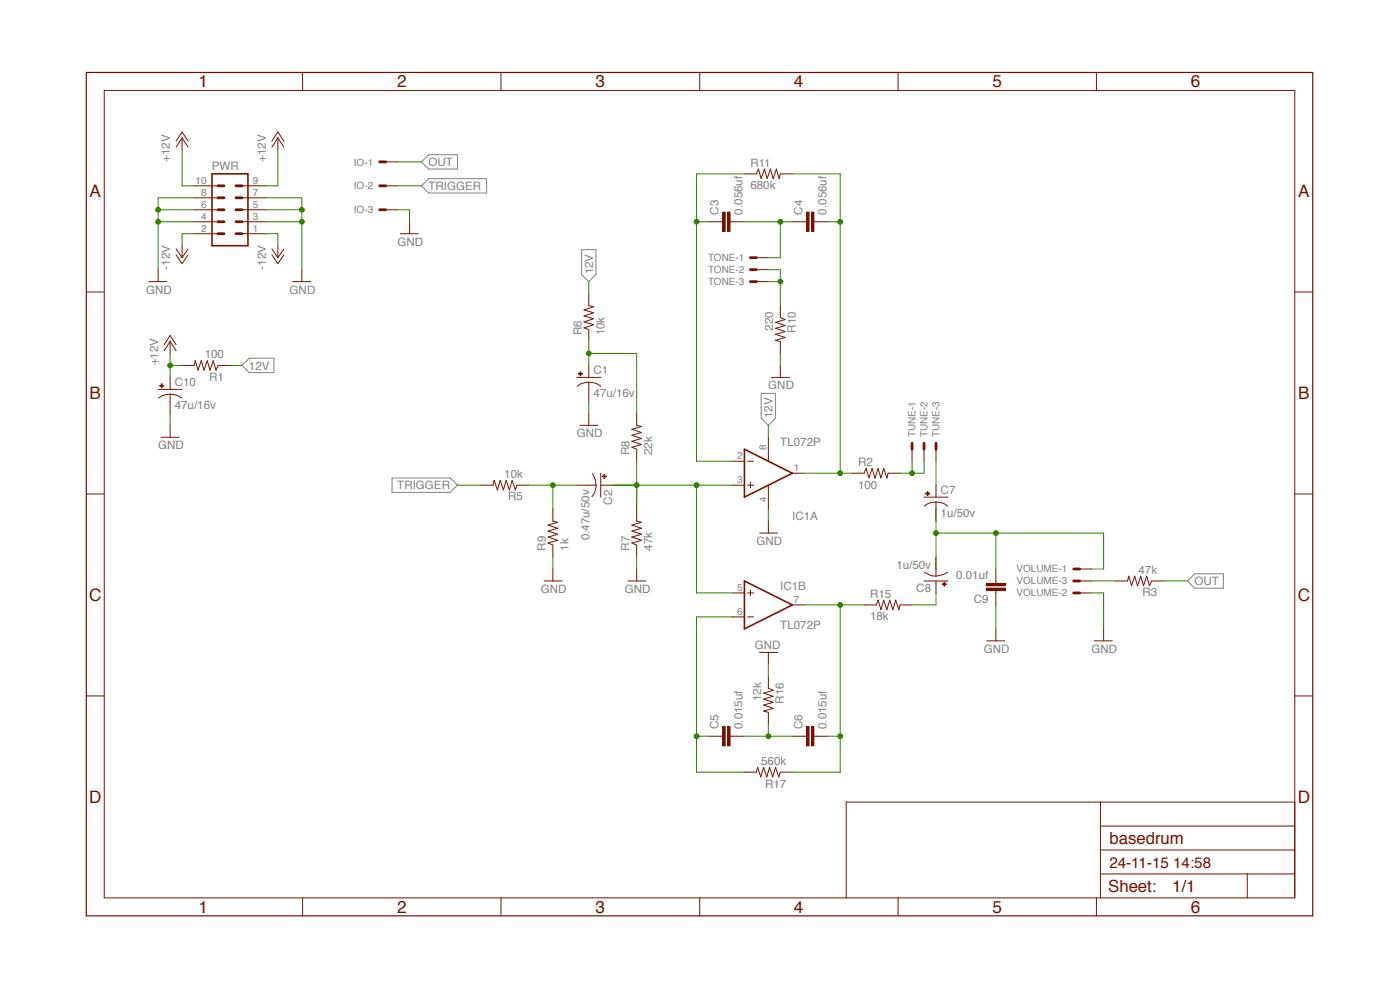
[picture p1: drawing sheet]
<svg xmlns="http://www.w3.org/2000/svg" width="297mm" height="210mm" viewBox="0 0 297 210" stroke-linecap="round" stroke-linejoin="round" font-family="sans-serif">
<path d="M89.4 39.4l1.6-1.5h12.2v3h-12.2zM89.4 34.3l1.6-1.5h6v3.1h-6zM123.4 53h3v5.2l-1.5 1.5-1.5-1.5zM51.3 77.5l1.6-1.5h5.2v3h-5.2zM161.5 83.4h3v5.3l-1.5 1.5-1.5-1.5zM83.2 101.4h12.3l1.5 1.5-1.5 1.5h-12.3zM251.9 123.2l1.5-1.5h6.1v3.1h-6.1z" fill="none" stroke="#808080" stroke-width=".21"/>
<path d="M157.9 95.3l10.2 5.1-10.2 5.1zM157.9 123.2l10.2 5.1-10.2 5.1z" fill="none" stroke="#761200" stroke-width=".34"/>
<g fill="none" stroke="#761200" stroke-width=".21">
<path d="M124.9 62.3v2.5l1 .3-2 .6 2 .6-2 .7 2 .6-2 .7 2 .6-2 .7 1 .3v2.5M122.4 80.1h5M124.9 81.1l1.8 .3 .7 .5M124.9 81.1l-1.7 .3-.8 .5M124.9 81.1v1.5M135.1 87.7v2.5l1 .3-2.1 .6 2.1 .6-2.1 .6 2.1 .7-2.1 .6 2.1 .7-2.1 .6 1.1 .4v2.5M155.4 97.8h2.5M158.6 97.8h1.3M102.1 102.9h2.5l.2-1 .7 2 .6-2 .7 2 .6-2 .7 2 .5-2 .7 2 .4-1h2.5M117.3 108v2.5l1 .3-2 .6 2 .7-2 .6 2 .6-2 .6 2 .7-2 .6 1 .4v2.6M135.1 108v2.5l1 .3-2.1 .6 2.1 .7-2.1 .6 2.1 .6-2.1 .6 2.1 .7-2.1 .6 1.1 .4v2.6M155.4 102.9h2.5"/>
<path d="M158.6 102.9h1.3M159.2 102.2v1.3M168.1 100.4h2.5M155.4 125.8h2.5M155.4 130.9h2.5M158.6 125.8h1.3M158.6 130.9h1.3M159.2 125.1v1.3M168.1 128.3h2.5"/>
</g>
<path d="M122.7 79.2h.8v.2h-.8z" fill="#761200"/>
<path d="M122.7 79.2h.8v.2h-.8z" fill="none" stroke="#761200" stroke-width=".21"/>
<path d="M123 78.9h.2v.8h-.2z" fill="#761200"/>
<path d="M123 78.9h.2v.8h-.2zM124.9 77.5v2.6M124.9 82.6v2.5M125.7 100.5l.6 1.5 .1 .9h-1.5M126.5 102.9l-.4 1.7-.5 .8M127.4 100.4v5.1" fill="none" stroke="#761200" stroke-width=".21"/>
<path d="M128.1 100.6h.2v.9h-.2z" fill="#761200"/>
<path d="M128.1 100.6h.2v.9h-.2z" fill="none" stroke="#761200" stroke-width=".21"/>
<path d="M127.8 100.9h.8v.2h-.8z" fill="#761200"/>
<path d="M152.8 47h.6M154.9 47h.5M123 90.2h3.9M124.9 87.7v2.5M122.4 102.9h2.5M127.4 102.9h2.6M127.8 101h.8v.1h-.8zM115.4 123.2h3.8M117.3 120.7v2.5M133.2 123.2h3.8M135.1 120.7v2.5" fill="none" stroke="#761200" stroke-width=".21"/>
<path d="M154.3 45h.6v4h-.6z" fill="#761200"/>
<path d="M154.4 45h.5v4.1h-.5z" fill="none" stroke="#761200" stroke-width=".21"/>
<path d="M153.3 45h.5v4h-.5z" fill="#761200"/>
<path d="M150.3 47h2.5M153.4 45h.5v4.1h-.5zM155.4 47h2.5M170.6 47h.5M172.7 47h.5" fill="none" stroke="#761200" stroke-width=".21"/>
<path d="M172.1 45h.5v4h-.5z" fill="#761200"/>
<path d="M172.1 45h.6v4.1h-.6z" fill="none" stroke="#761200" stroke-width=".21"/>
<path d="M171.1 45h.5v4h-.5z" fill="#761200"/>
<path d="M157.9 36.9h2.6l.4-1 .6 2 .7-2 .6 2 .6-2 .6 2 .7-2 .6 2 .2-1h2.6M168.1 47h2.5M171.1 45h.5v4.1h-.5zM173.2 47h2.5M165.5 64.8v2.6l1.1 .4-2.1 .6 2.1 .7-2.1 .5 2.1 .7-2.1 .6 2.1 .7-2.1 .6 1 .2v2.6M152.8 156.2h.6M154.9 156.2h.5" fill="none" stroke="#761200" stroke-width=".21"/>
<path d="M154.3 154.1h.6v4.1h-.6z" fill="#761200"/>
<path d="M154.4 154.1h.5v4.1h-.5z" fill="none" stroke="#761200" stroke-width=".21"/>
<path d="M153.3 154.1h.5v4.1h-.5z" fill="#761200"/>
<path d="M150.3 156.2h2.5M153.4 154.1h.5v4.1h-.5zM155.4 156.2h2.5M170.6 156.2h.5M172.7 156.2h.5" fill="none" stroke="#761200" stroke-width=".21"/>
<path d="M172.1 154.1h.5v4.1h-.5z" fill="#761200"/>
<path d="M172.1 154.1h.6v4.1h-.6z" fill="none" stroke="#761200" stroke-width=".21"/>
<path d="M171.1 154.1h.5v4.1h-.5z" fill="#761200"/>
<path d="M196 105.5h5.1M198.6 106.5l1.7 .3 .7 .5M198.6 106.5l-1.7 .3-.8 .5M198.6 106.5v1.5M161.1 138.4h3.9M163 138.4v2.5M183.3 128.3h2.6l.4-1 .6 2 .6-2 .7 2 .5-2 .7 2 .6-2 .7 2 .2-1h2.6M163 143.5v2.5l1 .4-2 .6 2 .7-2 .6 2 .7-2 .6 2 .6-2 .6 1 .3v2.5M168.1 156.2h2.5M171.1 154.1h.5v4.1h-.5zM173.2 156.2h2.5M157.9 163.8h2.6l.2-1 .7 2 .6-2 .7 2 .6-2 .6 2 .6-2 .7 2 .3-1h2.6" fill="none" stroke="#761200" stroke-width=".21"/>
<path d="M196.3 104.6h.9v.2h-.9z" fill="#761200"/>
<path d="M196.4 104.6h.8v.2h-.8z" fill="none" stroke="#761200" stroke-width=".21"/>
<path d="M196.7 104.3h.1v.8h-.1z" fill="#761200"/>
<path d="M196.7 104.3h.2v.8h-.2zM198.6 102.9v2.6M198.6 108v2.5M196 123.2h5.1M196.1 121.4l1.5 .7 1 .1M198.6 120.7v1.5M201 121.4l-.7 .4-1.7 .4" fill="none" stroke="#761200" stroke-width=".21"/>
<path d="M199.9 123.8h.8v.2h-.8z" fill="#761200"/>
<path d="M199.9 123.8h.9v.2h-.9z" fill="none" stroke="#761200" stroke-width=".21"/>
<path d="M200.2 123.5h.2v.8h-.2z" fill="#761200"/>
<path d="M198.6 118.2v2.5M198.6 123.2v2.6M200.3 123.5h.1v.8h-.1zM211.3 123.2v.5M211.3 125.3v.5" fill="none" stroke="#761200" stroke-width=".21"/>
<path d="M209.2 123.7h4.1v.5h-4.1z" fill="#761200"/>
<path d="M209.2 123.7h4.1v.6h-4.1z" fill="none" stroke="#761200" stroke-width=".21"/>
<path d="M209.2 124.7h4.1v.5h-4.1z" fill="#761200"/>
<g fill="none" stroke="#761200" stroke-width=".21">
<path d="M22.1 19.2h252.6v171.3h-252.6zM64.2 15.4v3.8M106.3 15.4v3.8M148.4 15.4v3.8M190.5 15.4v3.8M232.6 15.4v3.8M37.4 29.9l1.2-1.9 1.3 1.9M38.6 29.3l1.3 1.9M38.6 29.3l-1.2 1.9M38.6 29.3v2.5M41.2 39.4h5M51.3 39.4h5.1"/>
<path d="M57.7 29.9l1.2-1.9 1.3 1.9M58.9 29.3l1.3 1.9M58.9 29.3l-1.2 1.9M58.9 29.3v2.5M81.8 39.4h2.5M81.8 34.3h2.5M31.6 59.7h3.8M33.5 57.2v2.5M37.4 52.8l1.2 1.9M37.4 54.1l1.2 1.8 1.3-1.8M38.6 52.1v2.6M39.9 52.8l-1.3 1.9"/>
<path d="M41.2 49.6h5M41.2 47h5M41.2 44.5h5M41.2 42h5M51.3 49.6h5.1M51.3 47h5.1M51.3 44.5h5.1M51.3 42h5.1M57.7 52.8l1.2 1.9M57.7 54.1l1.2 1.8 1.3-1.8M58.9 52.1v2.6M60.2 52.8l-1.3 1.9"/>
<path d="M62.1 59.7h3.8M64 57.2v2.5M81.8 44.5h2.5M84.9 49.6h3.9M86.9 47v2.6M160.5 59.7h2.5M160.5 54.7h2.5M160.5 57.2h2.5M18.3 61.9h3.8M34.8 73.1l1.3-1.9 1.3 1.9M36.1 72.4l1.3 2M36.1 72.4l-1.3 2"/>
<path d="M36.1 72.4v2.6M38.6 77.5h2.6l.2-1 .6 2 .7-2 .6 2 .7-2 .6 2 .6-2 .6 2 .4-1h2.6M165.5 77.5v2.6M274.7 61.9h3.8M33.5 82.6h5.1M34.1 92.8h3.9M36.1 83.6l1.7 .4 .7 .5M36.1 83.6l-1.7 .4-.8 .5M36.1 83.6v1.5M36.1 90.2v2.6M163 92.8v5M163.7 80.1h3.8"/>
<path d="M193.5 95.3v2.5M196 95.3v2.5M198.6 95.3v2.5M18.3 104.8h3.8M161.1 113.1h3.9M163 102.9v5.1M163 110.5v2.6M274.7 104.8h3.8M209.2 124.8h4.1v.5h-4.1zM209.3 135.9h3.8M211.3 120.7v2.5M211.3 125.8v2.5"/>
<path d="M211.3 133.4v2.5M229 120.7h2.6M229 125.8h2.6M229 123.2h2.6M232.2 135.9h3.8M234.1 133.4v2.5M18.3 147.6h3.8M274.7 147.6h3.8M233.4 170.1v20.4M233.4 175.2h41.3M274.7 170.1h-95.2v20.4M64.2 190.5v3.8"/>
<path d="M106.3 190.5v3.8M148.4 190.5v3.8M190.5 190.5v3.8M232.6 190.5v3.8M233.4 185.4h41.3M233.4 180.3h41.3M264.6 185.4v5.1"/>
</g>
<path d="M18.3 15.4h260.2v178.9h-260.2z" fill="none" stroke="#761200" stroke-width=".25"/>
<path d="M45 36.9h7.6v15.2h-7.6z" fill="none" stroke="#761200" stroke-width=".34"/>
<g fill="none" stroke="#761200" stroke-width=".59">
<path d="M46.2 39.4h1.3M50.1 39.4h1.2M80.5 39.4h1.3M80.5 34.3h1.3M46.2 42h1.3M46.2 44.5h1.3M46.2 47h1.3M46.2 49.6h1.3M50.1 42h1.2M50.1 44.5h1.2M50.1 47h1.2M50.1 49.6h1.2"/>
<path d="M80.5 44.5h1.3M159.2 54.7h1.3M159.2 57.2h1.3M159.2 59.7h1.3M193.5 94v1.3M196 94v1.3M198.6 94v1.3M227.8 120.7h1.2M227.8 125.8h1.2M227.8 123.2h1.2"/>
</g>
<path d="M33.9 81.7h.8v.2h-.8z" fill="#761200"/>
<path d="M33.9 81.8h.8v.1h-.8z" fill="none" stroke="#761200" stroke-width=".21"/>
<path d="M34.2 81.4h.2v.8h-.2z" fill="#761200"/>
<path d="M34.2 81.4h.2v.9h-.2zM36.1 80.1v2.5M36.1 85.1v2.6M180.8 100.4h2.5l.4-1 .6 2 .7-2 .6 2 .7-2 .6 2 .6-2 .7 2 .2-1h2.5M236.7 123.2h2.5l.3-1 .6 2.1 .6-2.1 .6 2.1 .7-2.1 .6 2.1 .7-2.1 .6 2.1 .4-1.1h2.5" fill="none" stroke="#761200" stroke-width=".21"/>
<path d="M33.5 44.5h7.7M33.5 47h7.7M41.2 42h-7.7v15.2M124.9 85.1v2.6M117.3 118.2v2.5M135.1 118.2v2.5M163 108v2.5M211.3 128.3v5.1M231.6 125.8h2.5v7.6M163 140.9v2.6" fill="none" stroke="#308000" stroke-width=".21"/>
<circle cx="33.5" cy="47" r=".51" fill="#308000"/>
<circle cx="33.5" cy="47" r=".51" fill="none" stroke="#308000" stroke-width=".21"/>
<circle cx="33.5" cy="44.5" r=".51" fill="#308000"/>
<g fill="none" stroke="#308000" stroke-width=".21">
<path d="M56.4 42h7.6v15.2M56.4 44.5h7.6M56.4 47h7.6"/>
<circle cx="33.5" cy="44.5" r=".51"/>
</g>
<circle cx="64" cy="47" r=".51" fill="#308000"/>
<circle cx="64" cy="47" r=".51" fill="none" stroke="#308000" stroke-width=".21"/>
<circle cx="64" cy="44.5" r=".51" fill="#308000"/>
<g fill="none" stroke="#308000" stroke-width=".21">
<path d="M84.3 39.4h5.1M84.3 44.5h2.6v2.5M165.5 75v2.5M36.1 87.7v2.5M97 102.9h5.1M112.2 102.9h10.2M117.3 102.9v5.1"/>
<circle cx="64" cy="44.5" r=".51"/>
</g>
<circle cx="117.3" cy="102.9" r=".51" fill="#308000"/>
<g fill="none" stroke="#308000" stroke-width=".21">
<path d="M135.1 97.8v10.2M130 102.9h25.4M147.8 102.9v22.9h7.6"/>
<circle cx="117.3" cy="102.9" r=".51"/>
</g>
<circle cx="135" cy="102.9" r=".51" fill="#308000"/>
<circle cx="135.1" cy="102.9" r=".51" fill="none" stroke="#308000" stroke-width=".21"/>
<circle cx="147.7" cy="102.9" r=".51" fill="#308000"/>
<g fill="none" stroke="#308000" stroke-width=".21">
<path d="M124.9 72.4v5.1M124.9 75h10.2v12.7"/>
<circle cx="147.8" cy="102.9" r=".51"/>
</g>
<circle cx="124.9" cy="75" r=".51" fill="#308000"/>
<g fill="none" stroke="#308000" stroke-width=".21">
<path d="M157.9 36.9h-10.1v60.9h7.6M147.8 47h2.5"/>
<circle cx="124.9" cy="75" r=".51"/>
</g>
<circle cx="147.7" cy="47" r=".51" fill="#308000"/>
<g fill="none" stroke="#308000" stroke-width=".21">
<path d="M157.9 47h10.2"/>
<circle cx="147.8" cy="47" r=".51"/>
</g>
<circle cx="165.5" cy="47" r=".51" fill="#308000"/>
<g fill="none" stroke="#308000" stroke-width=".21">
<path d="M168.1 36.9h10.1v63.5h-7.6M165.5 47v7.7h-2.5M175.7 47h2.5"/>
<circle cx="165.5" cy="47" r=".51"/>
</g>
<circle cx="178.2" cy="47" r=".51" fill="#308000"/>
<g fill="none" stroke="#308000" stroke-width=".21">
<path d="M178.2 100.4h2.6"/>
<circle cx="178.2" cy="47" r=".51"/>
</g>
<circle cx="178.2" cy="100.4" r=".51" fill="#308000"/>
<g fill="none" stroke="#308000" stroke-width=".21">
<path d="M157.9 156.2h10.2M163 153.6v2.6"/>
<circle cx="178.2" cy="100.4" r=".51"/>
</g>
<circle cx="163" cy="156.2" r=".51" fill="#308000"/>
<g fill="none" stroke="#308000" stroke-width=".21">
<path d="M170.6 128.3h7.6v35.5h-10.1M175.7 156.2h2.5"/>
<circle cx="163" cy="156.2" r=".51"/>
</g>
<circle cx="178.2" cy="156.2" r=".51" fill="#308000"/>
<circle cx="178.2" cy="156.2" r=".51" fill="none" stroke="#308000" stroke-width=".21"/>
<circle cx="178.2" cy="128.3" r=".51" fill="#308000"/>
<g fill="none" stroke="#308000" stroke-width=".21">
<path d="M155.4 130.9h-7.6v32.9h10.1M178.2 128.3h5.1M147.8 156.2h2.5"/>
<circle cx="178.2" cy="128.3" r=".51"/>
</g>
<circle cx="147.7" cy="156.2" r=".51" fill="#308000"/>
<g fill="none" stroke="#308000" stroke-width=".21">
<path d="M198.6 97.8v5.1M198.6 108v12.7M198.6 113.1h35.5v7.6M211.3 113.1v7.6M198.6 125.8v2.5h-5.1"/>
<circle cx="147.8" cy="156.2" r=".51"/>
</g>
<circle cx="211.2" cy="113.1" r=".51" fill="#308000"/>
<circle cx="211.3" cy="113.1" r=".51" fill="none" stroke="#308000" stroke-width=".21"/>
<circle cx="198.5" cy="113.1" r=".51" fill="#308000"/>
<g fill="none" stroke="#308000" stroke-width=".21">
<path d="M38.6 31.8v7.6h2.6M58.9 31.8v7.6h-2.5M36.1 75v5.1M36.1 77.5h2.5M231.6 120.7h2.5"/>
<circle cx="198.6" cy="113.1" r=".51"/>
</g>
<circle cx="36.1" cy="77.5" r=".51" fill="#308000"/>
<g fill="none" stroke="#308000" stroke-width=".21">
<path d="M41.2 49.6h-2.6v2.5M56.4 49.6h2.5v2.5M163 57.2h2.5v7.6M163 59.7h2.5"/>
<circle cx="36.1" cy="77.5" r=".51"/>
</g>
<circle cx="165.5" cy="59.7" r=".51" fill="#308000"/>
<g fill="none" stroke="#308000" stroke-width=".21">
<path d="M124.9 59.7v2.6M48.8 77.5h2.5M163 90.2v2.6M193.5 97.8v2.6M196 97.8v2.6h-5.1"/>
<circle cx="165.5" cy="59.7" r=".51"/>
</g>
<circle cx="193.5" cy="100.4" r=".51" fill="#308000"/>
<g fill="none" stroke="#308000" stroke-width=".21">
<path d="M84.3 34.3h5.1M231.6 123.2h5.1M246.8 123.2h5.1"/>
<circle cx="193.5" cy="100.4" r=".51"/>
</g>
<g font-size="3.6" fill="#761200">
<text x="42.1" y="18.5">1</text>
<text x="84.2" y="18.5">2</text>
<text x="126.3" y="18.5">3</text>
<text x="168.4" y="18.5">4</text>
<text x="210.5" y="18.5">5</text>
<text x="252.6" y="18.5">6</text>
<text x="19" y="41.8">A</text>
<text x="275.4" y="41.8">A</text>
<text x="19" y="84.6">B</text>
<text x="275.4" y="84.6">B</text>
<text x="18.9" y="127.5">C</text>
<text x="275.3" y="127.5">C</text>
<text x="18.9" y="170.3">D</text>
<text x="275.3" y="170.3">D</text>
<text x="235.3" y="179">basedrum</text>
<text x="235.1" y="189.3">Sheet:</text>
<text x="248.7" y="189.2">1/1</text>
<text x="42.1" y="193.6">1</text>
<text x="84.2" y="193.6">2</text>
<text x="126.3" y="193.6">3</text>
<text x="168.4" y="193.6">4</text>
<text x="210.5" y="193.6">5</text>
<text x="252.6" y="193.6">6</text>
</g>
<text font-size="3.2" fill="#761200" x="235.3" y="184.1">24-11-15 14:58</text>
<g font-size="2.5" fill="#808080">
<text x="36.1" y="34.3" transform="rotate(-90 36.1 34.3)">+12V</text>
<text x="56.4" y="34.3" transform="rotate(-90 56.4 34.3)">+12V</text>
<text x="90.9" y="35.2">OUT</text>
<text x="159.2" y="35.4">R11</text>
<text x="44.9" y="36.1">PWR</text>
<text x="90.9" y="40.3">TRIGGER</text>
<text x="159.2" y="40.2">680k</text>
<text x="152.5" y="45.5" transform="rotate(-90 152.5 45.5)">C3</text>
<text x="157.5" y="45.5" transform="rotate(-90 157.5 45.5)">0.056uf</text>
<text x="170.2" y="45.5" transform="rotate(-90 170.2 45.5)">C4</text>
<text x="175.3" y="45.5" transform="rotate(-90 175.3 45.5)">0.056uf</text>
<text x="84.3" y="52.1">GND</text>
<text x="36.1" y="57.2" transform="rotate(-90 36.1 57.2)">-12V</text>
<text x="56.4" y="57.2" transform="rotate(-90 56.4 57.2)">-12V</text>
<text x="125.8" y="58.2" transform="rotate(-90 125.8 58.2)">12V</text>
<text x="31" y="62.3">GND</text>
<text x="61.4" y="62.3">GND</text>
<text x="123.4" y="71.2" transform="rotate(-90 123.4 71.2)">R6</text>
<text x="128.2" y="71.2" transform="rotate(-90 128.2 71.2)">10k</text>
<text x="164" y="70.1" transform="rotate(-90 164 70.1)">220</text>
<text x="168.8" y="70.6" transform="rotate(-90 168.8 70.6)">R10</text>
<text x="33.5" y="77.5" transform="rotate(-90 33.5 77.5)">+12V</text>
<text x="43.4" y="76">100</text>
<text x="37.1" y="81.9">C10</text>
<text x="44.4" y="80.8">R1</text>
<text x="52.8" y="78.4">12V</text>
<text x="125.9" y="79.4">C1</text>
<text x="163" y="82.6">GND</text>
<text x="37.1" y="86.8">47u/16v</text>
<text x="125.9" y="84.2">47u/16v</text>
<text x="163.9" y="88.7" transform="rotate(-90 163.9 88.7)">12V</text>
<text x="33.5" y="95.3">GND</text>
<text x="122.4" y="92.7">GND</text>
<text x="165.5" y="94.5">TL072P</text>
<text x="107" y="101.4">10k</text>
<text x="133.6" y="96.5" transform="rotate(-90 133.6 96.5)">R8</text>
<text x="138.4" y="96.5" transform="rotate(-90 138.4 96.5)">22k</text>
<text x="182" y="98.8">R2</text>
<text x="84.3" y="103.8">TRIGGER</text>
<text x="107.8" y="106.2">R5</text>
<text x="129.9" y="107" transform="rotate(-90 129.9 107)">C2</text>
<text x="182" y="103.6">100</text>
<text x="199.6" y="104.8">C7</text>
<text x="168.1" y="110.4">IC1A</text>
<text x="199.6" y="109.6">1u/50v</text>
<text x="115.8" y="116.8" transform="rotate(-90 115.8 116.8)">R9</text>
<text x="120.6" y="116.8" transform="rotate(-90 120.6 116.8)">1k</text>
<text x="125" y="114.6" transform="rotate(-90 125 114.6)">0.47u/50v</text>
<text x="133.6" y="116.8" transform="rotate(-90 133.6 116.8)">R7</text>
<text x="138.4" y="116.8" transform="rotate(-90 138.4 116.8)">47k</text>
<text x="160.5" y="115.6">GND</text>
<text x="114.8" y="125.7">GND</text>
<text x="132.5" y="125.7">GND</text>
<text x="165.5" y="125.1">IC1B</text>
<text x="190.2" y="120.8">1u/50v</text>
<text x="194.4" y="125.6">C8</text>
<text x="202.9" y="122.8">0.01uf</text>
<text x="241.5" y="121.7">47k</text>
<text x="253.4" y="124.1">OUT</text>
<text x="184.6" y="131.6">18k</text>
<text x="184.6" y="126.8">R15</text>
<text x="206.6" y="127.9">C9</text>
<text x="242.4" y="126.5">R3</text>
<text x="160.1" y="137.7">GND</text>
<text x="165.5" y="133.3">TL072P</text>
<text x="208.7" y="138.4">GND</text>
<text x="231.5" y="138.4">GND</text>
<text x="161.5" y="148.7" transform="rotate(-90 161.5 148.7)">12k</text>
<text x="166.3" y="149.2" transform="rotate(-90 166.3 149.2)">R16</text>
<text x="152.5" y="154.7" transform="rotate(-90 152.5 154.7)">C5</text>
<text x="157.5" y="154.7" transform="rotate(-90 157.5 154.7)">0.015uf</text>
<text x="170.2" y="154.7" transform="rotate(-90 170.2 154.7)">C6</text>
<text x="175.3" y="154.7" transform="rotate(-90 175.3 154.7)">0.015uf</text>
<text x="161.5" y="162.3">560k</text>
<text x="162.3" y="167.1">R17</text>
</g>
<g font-size="2.1" fill="#808080">
<text x="75.1" y="35.1">IO-1</text>
<text x="41.5" y="39.1">10</text>
<text x="42.7" y="41.6">8</text>
<text x="53.6" y="41.6">7</text>
<text x="53.6" y="39.1">9</text>
<text x="75.1" y="40.2">IO-2</text>
<text x="42.7" y="46.7">4</text>
<text x="42.7" y="44.1">6</text>
<text x="53.6" y="46.7">3</text>
<text x="53.6" y="44.1">5</text>
<text x="75.1" y="45.3">IO-3</text>
<text x="42.7" y="49.2">2</text>
<text x="53.6" y="49.2">1</text>
<text x="150.2" y="55.4">TONE-1</text>
<text x="150.2" y="58">TONE-2</text>
<text x="150.2" y="60.5">TONE-3</text>
<text x="162.6" y="95.5" transform="rotate(-90 162.6 95.5)">8</text>
<text x="194.2" y="92.7" transform="rotate(-90 194.2 92.7)">TUNE-1</text>
<text x="196.8" y="92.7" transform="rotate(-90 196.8 92.7)">TUNE-2</text>
<text x="199.3" y="92.7" transform="rotate(-90 199.3 92.7)">TUNE-3</text>
<text x="156.4" y="97.4">2</text>
<text x="168.4" y="100">1</text>
<text x="156.4" y="102.5">3</text>
<text x="162.6" y="106.4" transform="rotate(-90 162.6 106.4)">4</text>
<text x="156.4" y="125.4">5</text>
<text x="215.6" y="121.4">VOLUME-1</text>
<text x="215.6" y="123.9">VOLUME-3</text>
<text x="156.4" y="130.4">6</text>
<text x="168.4" y="127.9">7</text>
<text x="215.6" y="126.5">VOLUME-2</text>
</g>
</svg>
